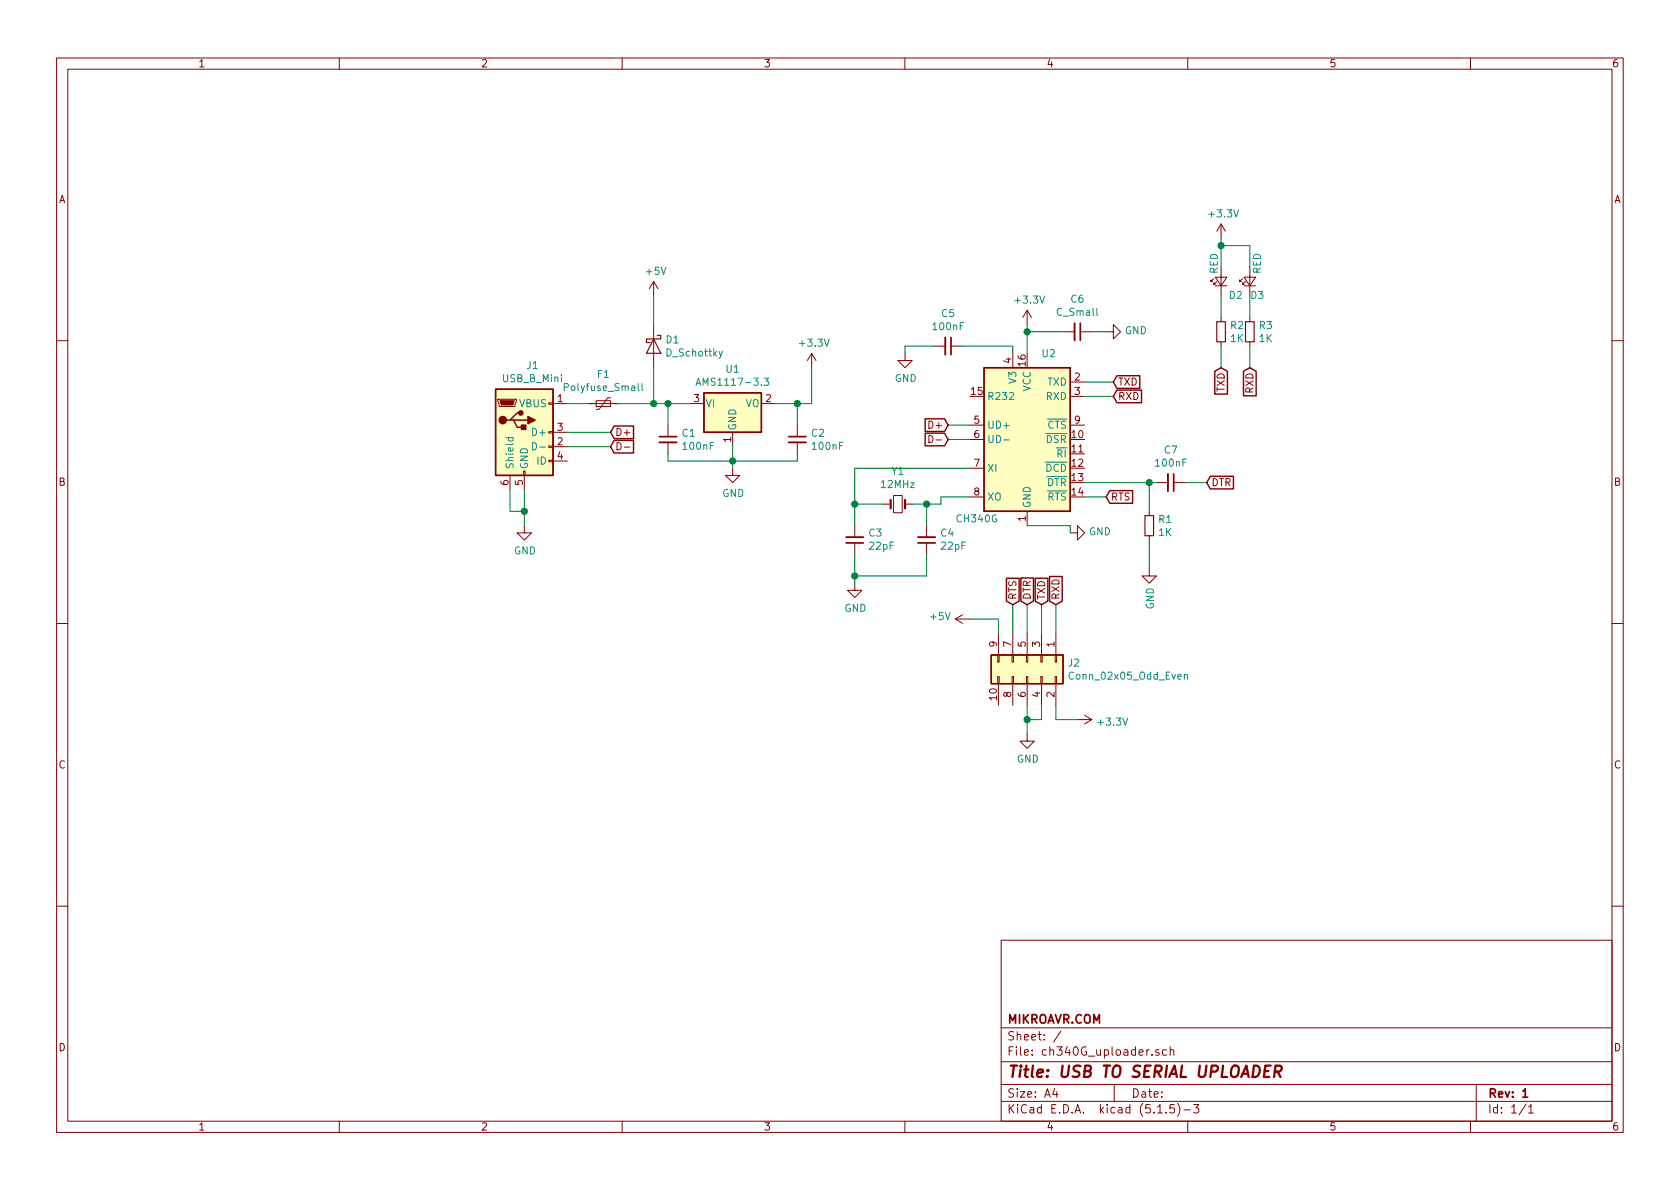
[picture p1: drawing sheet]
<svg xmlns="http://www.w3.org/2000/svg" width="297mm" height="210mm" viewBox="0 0 297 210" stroke-linecap="round" stroke-linejoin="round" font-family="sans-serif">
<g fill="none" stroke="#840000" stroke-width=".18">
<path d="M10 10.3h277v189.9h-277zM12 12.2h273v186.1h-273zM60 10.3v1.9M110 10.3v1.9M160 10.3v1.9M210 10.3v1.9M260 10.3v1.9M215.9 39.6v2.6M215.9 39.6l-.8 1.3M215.9 39.6l.8 1.3M115.6 49.8v2.5M115.6 57.4v7.6"/>
<path d="M115.6 49.8l-.8 1.2M115.6 49.8l.7 1.2M181.6 54.9v2.5M181.6 54.9l-.8 1.2M181.6 54.9l.8 1.2M188 58.7h2M191 58.7h2M195.6 58.7h1.2v-1.3l1.3 1.3-1.3 1.2v-1.2M214.6 49.3l-.5 .5v-.3v.3h.3M214.9 49h2l-1 1.5zM214.9 50.5h2M215.1 49.8l-.5 .5v-.3v.3h.3"/>
<path d="M215.9 47.2v5.1M215.9 56.1v.8M219.7 49.3l-.5 .5v-.3v.3h.3M220 49h2l-1 1.5zM220 50.5h2M220.2 49.8l-.5 .5v-.3v.3h.3M221 47.2v5.1M221 56.1v.8M10 60.2h2M88 70.6h3.3v.3l-.2 1h-2.8zM97 78.9h.8v.2h-.8zM97 76.3h.8v.3h-.8z"/>
<path d="M97 71.2h.8v.3h-.8zM97.8 71.4h2.5M97.8 79h2.5M97.8 76.4h2.5M104.1 71.4h5.1M105.4 70.9h2.5v1h-2.5zM107.9 70.4h-.5l-1.5 2h-.5M109.1 78.3a.64 .64 0 0 1 .7 .6 .64 .64 0 0 1-.7 .6zM110.4 79.1h1M118.1 75.2v2M118.1 78.2v2.1M121.9 71.4h2.6"/>
<path d="M129.5 76.4v2.6M134.6 71.4h2.6M141 75.2v2M141 78.2v2.1M143.5 62.5l-.8 1.2M143.5 62.5v2.5M143.5 62.5l.8 1.2M160 62.5v1.2h1.3l-1.3 1.3-1.3-1.3h1.3M164.2 77a.64 .64 0 0 1 .8 .6 .64 .64 0 0 1-.8 .7zM165.1 61.2h2M165.5 77.8h1M168.1 61.2h2.1"/>
<path d="M171.4 75.2h2.6M171.4 77.7h2.6M179.1 62.5v2.5M189.2 67.6h2.6M189.2 70.1h2.6M189.2 75.2h2.6M215.9 60.4v.8M221 60.4v.8M285 60.2h2M90.2 84.1v2.5M92.6 83.3h.2v.8h-.2zM92.7 93v1.2h1.3l-1.3 1.3-1.3-1.3h1.3"/>
<path d="M92.7 84.1v2.5M97 81.4h.8v.3h-.8zM97.8 81.5h2.5M129.5 82.8v1.3h1.3l-1.3 1.2-1.2-1.2h1.2M151.1 93v2M151.1 96v2M156.2 89.1h1.3M158 87.6h1.5v3.1h-1.5zM160 89.1h1.3M163.8 93v2M163.8 96v2M171.4 82.8h2.6"/>
<path d="M171.4 87.9h2.6M181.6 90.4v2.6M189.2 94.2h1.3v-1.2l1.3 1.2-1.3 1.3v-1.3M203.2 90.4v.8M203.2 94.7v.8M204.5 85.3h2M207.5 85.3h2M10 110.3h2M151.1 103.1v1.3h1.3l-1.3 1.3-1.2-1.3h1.2M168.9 109.5l1.3 .7M168.9 109.5h2.5M170.2 108.7l-1.3 .8"/>
<path d="M176.4 115.8h.3v1.3h-.3zM176.4 119.6h.3v1.3h-.3zM176.5 112v3.8M178.9 115.8h.3v1.3h-.3zM178.9 119.6h.3v1.3h-.3zM179.1 112v3.8M181.5 115.8h.2v1.3h-.2zM181.5 119.6h.2v1.3h-.2zM181.6 112v3.8M184 115.8h.3v1.3h-.3zM184 119.6h.3v1.3h-.3zM184.1 112v3.8"/>
<path d="M186.6 115.8h.2v1.3h-.2zM186.6 119.6h.2v1.3h-.2zM186.7 112v3.8M203.2 100.6v1.2h1.3l-1.3 1.3-1.3-1.3h1.3M285 110.3h2M176.5 120.9v3.8M179.1 120.9v3.8M181.6 129.8v1.3h1.3l-1.3 1.2-1.3-1.2h1.3M181.6 120.9v3.8M184.1 120.9v3.8M186.7 120.9v3.8M190.5 127.2h2.5"/>
<path d="M191.8 126.5l1.2 .7M193 127.2l-1.2 .8M10 160.2h2M177 166.3h108v32h-108zM285 160.2h2M60 198.3v1.9M110 198.3v1.9M160 198.3v1.9M177 194.8h108M177 191.8h108M177 187.8h108M177 181.8h108"/>
<path d="M186.5 192.5l-.4 1h1M186.8 193v1M187.6 182.3l-1.3 2M197 191.8v3M203.7 186.5v.1M204.7 196.8h.8M204.9 185.7a.37 .37 0 0 0-.6 .1l.1 .2 .5 .2 .1 .1-.3 .3-.4-.1M206.2 196.7v.1M206.2 185.7l-.4-.1-.3 .3 .1 .6 .2 .1 .4-.1M206.9 185.7h.1a.37 .37 0 0 1 .5 .1v.8M206.9 185.1v1.5M207.6 195.3h-.7l-.1 .7 .2-.1 .5 .1 .2 .2-.1 .5-.2 .1-.6-.1"/>
<path d="M208.2 195.1a1.71 1.71 0 0 1 0 2.3M209.3 196.3h1.2M210 198.3v1.9M211 195.3h1l-.5 .6 .4 .1v.7l-.2 .1-.7-.1M260 198.3v1.9M261 191.8v6.5M269.8 195.2l-1.2 2M270.3 195.8l.4-.5v1.5M270.3 196.8h.8"/>
</g>
<path d="M168.1 59.7v3M191 57.1v3.1M116.6 77.2h3M139.4 77.2h3.1M149.6 96h3.1M162.3 96h3.1M207.5 83.8v3.1M269.2 193l.5-.5v1.5M269.2 194h.9" fill="none" stroke="#840000" stroke-width=".3"/>
<path d="M224.7 188.4h-1l-.2 2h.9M225.4 189.5h.8a.56 .56 0 0 0 .4-.5 .56 .56 0 0 0-.3-.6h-.8l-.2 2M225.9 189.5l.5 .9" fill="none" stroke="#840000" stroke-width=".41"/>
<g fill="#ffffc2" stroke="#ffffc2" stroke-width=".18">
<path d="M175.3 115.8h12.7v5.1h-12.7z"/>
<path d="M124.5 69.5h10.1v6.9h-10.1z"/>
<path d="M87.6 68.8h10.2v15.3h-10.2z"/>
<path d="M174 65h15.2v25.4h-15.2z"/>
</g>
<g fill="none" stroke="#840000" stroke-width=".25">
<path d="M87.6 68.8h10.2v15.3h-10.2zM90.2 74.3h.6l.6 1.3h1.3M90.8 74.3h2.5M92.1 73h-.7l-1.2 1.3h-.7M108.6 77.9h3.4v2.2h-3.4l-.7-1.1zM108.6 75.3h3.4v2.3h-3.4l-.7-1.2zM124.5 69.5h10.1v6.9h-10.1zM163.6 74.1h3.4l.6 1.1-.6 1.1h-3.4zM163.6 76.6h3.4l.6 1.1-.6 1.1h-3.4zM174 65h15.2v25.4h-15.2zM197.5 66.4h4v2.3h-4l-.7-1.1zM197.5 69h4.3v2.2h-4.3l-.7-1.1z"/>
<path d="M214.8 65.7l1.1-.7 1.1 .7v4h-2.2zM219.9 65.7l1.1-.7 1.1 .7v4.3h-2.2zM196.2 86.8h4.1v2.2h-4.1l-.6-1.1zM214 84.2h4.1v2.3h-4.1l-.6-1.2zM175.3 115.8h12.7v5.1h-12.7zM178 102.3h2.2v4l-1.1 .6-1.1-.6zM180.5 102.2h2.2v4.1l-1.1 .6-1.1-.6zM183 102.3h2.3v4l-1.2 .6-1.1-.6zM185.6 101.9h2.2v4.4l-1.1 .6-1.1-.6z"/>
</g>
<g fill="none" stroke="#008484" stroke-width=".18">
<path d="M89.5 77.4h1.2M89.9 77.4v.4l.2 .2 .6-.1v-.5M94.2 78.3a.64 .64 0 0 1 .7 .6 .64 .64 0 0 1-.7 .6zM95.4 79.1h1M112.8 67.8v1.1l.2 .2M113.5 67.8v1.1l.2 .2M123.1 68.1l.4-1.2 .4 1.2M123.2 67.8h.6M127.7 62.1l-.4 1.2-.2 .1M135.1 66.9h.8l-.4 .5 .3 .1 .1 .4-.3 .2-.5-.1M177.5 77.8h.9M209.4 119.4l.2-.1h.3v.8"/>
<path d="M209.4 119.3v.8"/>
</g>
<path d="M115.6 59.9l1.2 2.6h-2.5zM116.2 59.3h.6v.6h-2.5v.7h.6M215.1 56.9h1.6v3.5h-1.6zM220.2 56.9h1.5v3.5h-1.5zM202.4 91.2h1.6v3.5h-1.6z" fill="none" stroke="#840000" stroke-width=".2"/>
<path d="M167.1 59.7v3M190 57.1v3.1M116.6 78.2h3M139.4 78.2h3.1M149.6 95h3.1M162.3 95h3.1M206.5 83.8v3.1" fill="none" stroke="#840000" stroke-width=".33"/>
<g fill="#840000" stroke="#840000" stroke-width=".25">
<path d="M92.2 75.2h.8v.7h-.8z"/>
<path d="M93.3 73.7l1.3 .6-1.3 .6z"/>
<circle cx="88.9" cy="74.3" r=".63"/>
<circle cx="92.1" cy="73" r=".38"/>
</g>
<path d="M88.4 70.9h2.5l-.2 .7h-2.1z" fill="#840000" stroke="#840000" stroke-width=".18"/>
<path d="M157.5 88.4v1.5M160 88.4v1.5" fill="none" stroke="#840000" stroke-width=".38"/>
<g fill="none" stroke="#008400" stroke-width=".18">
<path d="M115.6 52.3v5.1M181.6 57.4v5.1M181.6 58.7h6.4M193 58.7h2.6M215.9 42.2v5M215.9 52.3v3.8M215.9 43.4h5.1v3.8M221 52.3v3.8M100.3 71.4h3.8M100.3 79h7.6M100.3 76.4h7.6M109.2 71.4h12.7"/>
<path d="M115.6 65v6.4M118.1 71.4v3.8M129.5 79v3.8M141 71.4v3.8M143.5 65v6.4h-6.3M165.1 61.2h-5.1v1.3M167.6 77.7h3.8M167.6 75.2h3.8M170.2 61.2h8.9v1.3M191.8 70.1h5M191.8 67.6h5M215.9 61.2v3.8"/>
<path d="M221 61.2v3.8M90.2 86.6v3.8h2.5M92.7 86.6v6.4M118.1 80.3v1.2h22.9v-1.2M151.1 89.1h5.1M151.1 98v5.1M163.8 89.1v3.9M163.8 98v3.8h-12.7M171.4 87.9h-5v1.2h-5.1M171.4 82.8h-20.3v10.2M181.6 93h7.6v1.2M191.8 87.9h3.8"/>
<path d="M191.8 85.3h12.7M203.2 85.3v5.1M203.2 95.5v5.1M209.5 85.3h3.9M171.4 109.5h5.1v2.5M179.1 106.9v5.1M181.6 106.9v5.1M184.1 106.9v5.1M186.7 106.9v5.1M181.6 124.7v5.1M184.1 124.7v2.5h-2.5M186.7 124.7v2.5h3.8"/>
</g>
<g fill="#008400" stroke="#008400" stroke-width=".25">
<circle cx="181.6" cy="58.7" r=".51"/>
<circle cx="215.9" cy="43.4" r=".51"/>
<circle cx="92.7" cy="90.4" r=".51"/>
<circle cx="118.1" cy="71.4" r=".51"/>
<circle cx="151.1" cy="101.8" r=".51"/>
<circle cx="129.5" cy="81.5" r=".51"/>
<circle cx="115.6" cy="71.4" r=".51"/>
<circle cx="141" cy="71.4" r=".51"/>
<circle cx="163.8" cy="89.1" r=".51"/>
<circle cx="181.6" cy="127.2" r=".51"/>
<circle cx="151.1" cy="89.1" r=".51"/>
<circle cx="203.2" cy="85.3" r=".51"/>
</g>
<text font-size="2.8" fill="#840000" x="178" y="190.5">Title: USB TO SERIAL UPLOADER</text>
<g font-size="2.1" fill="#840000">
<text x="178" y="184">Sheet: /</text>
<text x="178" y="181">MIKROAVR.COM</text>
<text x="178" y="186.7">File: ch340G_uploader.sch</text>
<text x="178" y="196.9">KiCad E.D.A. kicad (5.1.5)-3</text>
<text x="178" y="194.1">Size: A4</text>
<text x="200" y="194.1">Date:</text>
<text x="263" y="194.1">Rev: 1</text>
<text x="263" y="196.9">Id: 1/1</text>
</g>
<g font-size="1.8" fill="#840000">
<text x="35" y="11.9">1</text>
<text x="85" y="11.9">2</text>
<text x="135" y="11.9">3</text>
<text x="185" y="11.9">4</text>
<text x="235" y="11.9">5</text>
<text x="285" y="11.9">6</text>
<text x="10.4" y="35.9">A</text>
<text x="285.4" y="35.9">A</text>
<text x="178.8" y="64.2" transform="rotate(-90 178.8 64.2)">4</text>
<text x="181.4" y="64.7" transform="rotate(-90 181.4 64.7)">16</text>
<text x="98.6" y="71.1">1</text>
<text x="122.7" y="71.1">3</text>
<text x="135.4" y="71.1">2</text>
<text x="171.8" y="69.8">15</text>
<text x="190" y="67.3">2</text>
<text x="190" y="69.8">3</text>
<text x="197.6" y="68.2">TXD</text>
<text x="197.6" y="70.7">RXD</text>
<text x="216.5" y="69.3" transform="rotate(-90 216.5 69.3)">TXD</text>
<text x="221.6" y="69.5" transform="rotate(-90 221.6 69.5)">RXD</text>
<text x="98.6" y="76.2">3</text>
<text x="108.7" y="77.1">D+</text>
<text x="164.5" y="75.8">D+</text>
<text x="172.2" y="74.9">5</text>
<text x="172.2" y="77.5">6</text>
<text x="189.5" y="77.5">10</text>
<text x="190" y="74.9">9</text>
<text x="98.6" y="78.7">2</text>
<text x="98.6" y="81.3">4</text>
<text x="129.3" y="78.2" transform="rotate(-90 129.3 78.2)">1</text>
<text x="172.2" y="82.5">7</text>
<text x="189.5" y="80">11</text>
<text x="189.5" y="82.5">12</text>
<text x="10.4" y="85.9">B</text>
<text x="89.9" y="85.8" transform="rotate(-90 89.9 85.8)">6</text>
<text x="92.5" y="85.8" transform="rotate(-90 92.5 85.8)">5</text>
<text x="172.2" y="87.6">8</text>
<text x="189.5" y="85.1">13</text>
<text x="189.5" y="87.6">14</text>
<text x="196.4" y="88.5">RTS</text>
<text x="214.1" y="86">DTR</text>
<text x="285.4" y="85.9">B</text>
<text x="181.4" y="92.2" transform="rotate(-90 181.4 92.2)">1</text>
<text x="179.7" y="106.1" transform="rotate(-90 179.7 106.1)">RTS</text>
<text x="182.2" y="106.1" transform="rotate(-90 182.2 106.1)">DTR</text>
<text x="184.8" y="106.1" transform="rotate(-90 184.8 106.1)">TXD</text>
<text x="187.3" y="106.1" transform="rotate(-90 187.3 106.1)">RXD</text>
<text x="176.3" y="114.4" transform="rotate(-90 176.3 114.4)">9</text>
<text x="178.8" y="114.4" transform="rotate(-90 178.8 114.4)">7</text>
<text x="181.4" y="114.4" transform="rotate(-90 181.4 114.4)">5</text>
<text x="183.9" y="114.4" transform="rotate(-90 183.9 114.4)">3</text>
<text x="186.4" y="114.4" transform="rotate(-90 186.4 114.4)">1</text>
<text x="176.3" y="123.8" transform="rotate(-90 176.3 123.8)">10</text>
<text x="178.8" y="123.3" transform="rotate(-90 178.8 123.3)">8</text>
<text x="181.4" y="123.3" transform="rotate(-90 181.4 123.3)">6</text>
<text x="183.9" y="123.3" transform="rotate(-90 183.9 123.3)">4</text>
<text x="186.4" y="123.3" transform="rotate(-90 186.4 123.3)">2</text>
<text x="10.4" y="135.9">C</text>
<text x="285.4" y="135.9">C</text>
<text x="10.4" y="185.9">D</text>
<text x="285.4" y="185.9">D</text>
<text x="35" y="199.9">1</text>
<text x="85" y="199.9">2</text>
<text x="135" y="199.9">3</text>
<text x="185" y="199.9">4</text>
<text x="235" y="199.9">5</text>
<text x="285" y="199.9">6</text>
</g>
<g font-size="1.8" fill="#008484">
<text x="213.9" y="38.4">+3.3V</text>
<text x="114.4" y="48.6">+5V</text>
<text x="179.7" y="53.7">+3.3V</text>
<text x="189.4" y="53.5">C6</text>
<text x="215.3" y="48.5" transform="rotate(-90 215.3 48.5)">RED</text>
<text x="217.4" y="52.9">D2</text>
<text x="221.2" y="52.9">D3</text>
<text x="222.9" y="48.5" transform="rotate(-90 222.9 48.5)">RED</text>
<text x="165.1" y="58.4">100nF</text>
<text x="166.5" y="56.1">C5</text>
<text x="187" y="55.8">C_Small</text>
<text x="198.9" y="59.1">GND</text>
<text x="217.6" y="58.2">R2</text>
<text x="222.7" y="58.2">R3</text>
<text x="93.2" y="65.3">J1</text>
<text x="117.8" y="60.7">D1</text>
<text x="117.9" y="63">D_Schottky</text>
<text x="128.4" y="65.9">U1</text>
<text x="141.6" y="61.3">+3.3V</text>
<text x="184.3" y="63.2">U2</text>
<text x="217.6" y="60.5">1K</text>
<text x="222.7" y="60.5">1K</text>
<text x="88.9" y="67.6">USB_B_Mini</text>
<text x="100.2" y="69.2">Polyfuse_Small</text>
<text x="105.7" y="66.8">F1</text>
<text x="124.1" y="68.2">AMS1117-3.3</text>
<text x="158.2" y="67.6">GND</text>
<text x="174.5" y="70.7">R232</text>
<text x="179.7" y="67.7" transform="rotate(-90 179.7 67.7)">V3</text>
<text x="182.2" y="69.3" transform="rotate(-90 182.2 69.3)">VCC</text>
<text x="185" y="70.7">RXD</text>
<text x="185.2" y="68.2">TXD</text>
<text x="91.9" y="72">VBUS</text>
<text x="94.5" y="77.1">D+</text>
<text x="120.6" y="77.2">C1</text>
<text x="124.7" y="72">VI</text>
<text x="130.2" y="76.2" transform="rotate(-90 130.2 76.2)">GND</text>
<text x="131.8" y="72">VO</text>
<text x="143.5" y="77.2">C2</text>
<text x="174.5" y="75.8">UD+</text>
<text x="185.2" y="75.8">CTS</text>
<text x="90.8" y="83.1" transform="rotate(-90 90.8 83.1)">Shield</text>
<text x="93.3" y="83.1" transform="rotate(-90 93.3 83.1)">GND</text>
<text x="95" y="82.2">ID</text>
<text x="120.9" y="79.5">100nF</text>
<text x="143.8" y="79.5">100nF</text>
<text x="157.7" y="84">Y1</text>
<text x="174.5" y="78.4">UD-</text>
<text x="174.5" y="83.4">XI</text>
<text x="184.9" y="83.4">DCD</text>
<text x="185" y="78.4">DSR</text>
<text x="186.9" y="80.9">RI</text>
<text x="204.5" y="82.5">100nF</text>
<text x="205.9" y="80.2">C7</text>
<text x="127.7" y="87.9">GND</text>
<text x="155.9" y="86.3">12MHz</text>
<text x="174.5" y="88.5">XO</text>
<text x="182.2" y="89.9" transform="rotate(-90 182.2 89.9)">GND</text>
<text x="185.1" y="86">DTR</text>
<text x="185.2" y="88.5">RTS</text>
<text x="153.7" y="94.9">C3</text>
<text x="166.4" y="94.9">C4</text>
<text x="169.3" y="92.4">CH340G</text>
<text x="192.5" y="94.7">GND</text>
<text x="204.9" y="92.5">R1</text>
<text x="204.9" y="94.8">1K</text>
<text x="90.9" y="98">GND</text>
<text x="153.8" y="97.2">22pF</text>
<text x="166.5" y="97.2">22pF</text>
<text x="204" y="107.8" transform="rotate(-90 204 107.8)">GND</text>
<text x="149.3" y="108.2">GND</text>
<text x="164.6" y="109.6">+5V</text>
<text x="188.9" y="117.9">J2</text>
<text x="189.5" y="120.2">Conn_02x05_Odd_Even</text>
<text x="194.3" y="128.3">+3.3V</text>
<text x="179.8" y="134.9">GND</text>
</g>
</svg>
